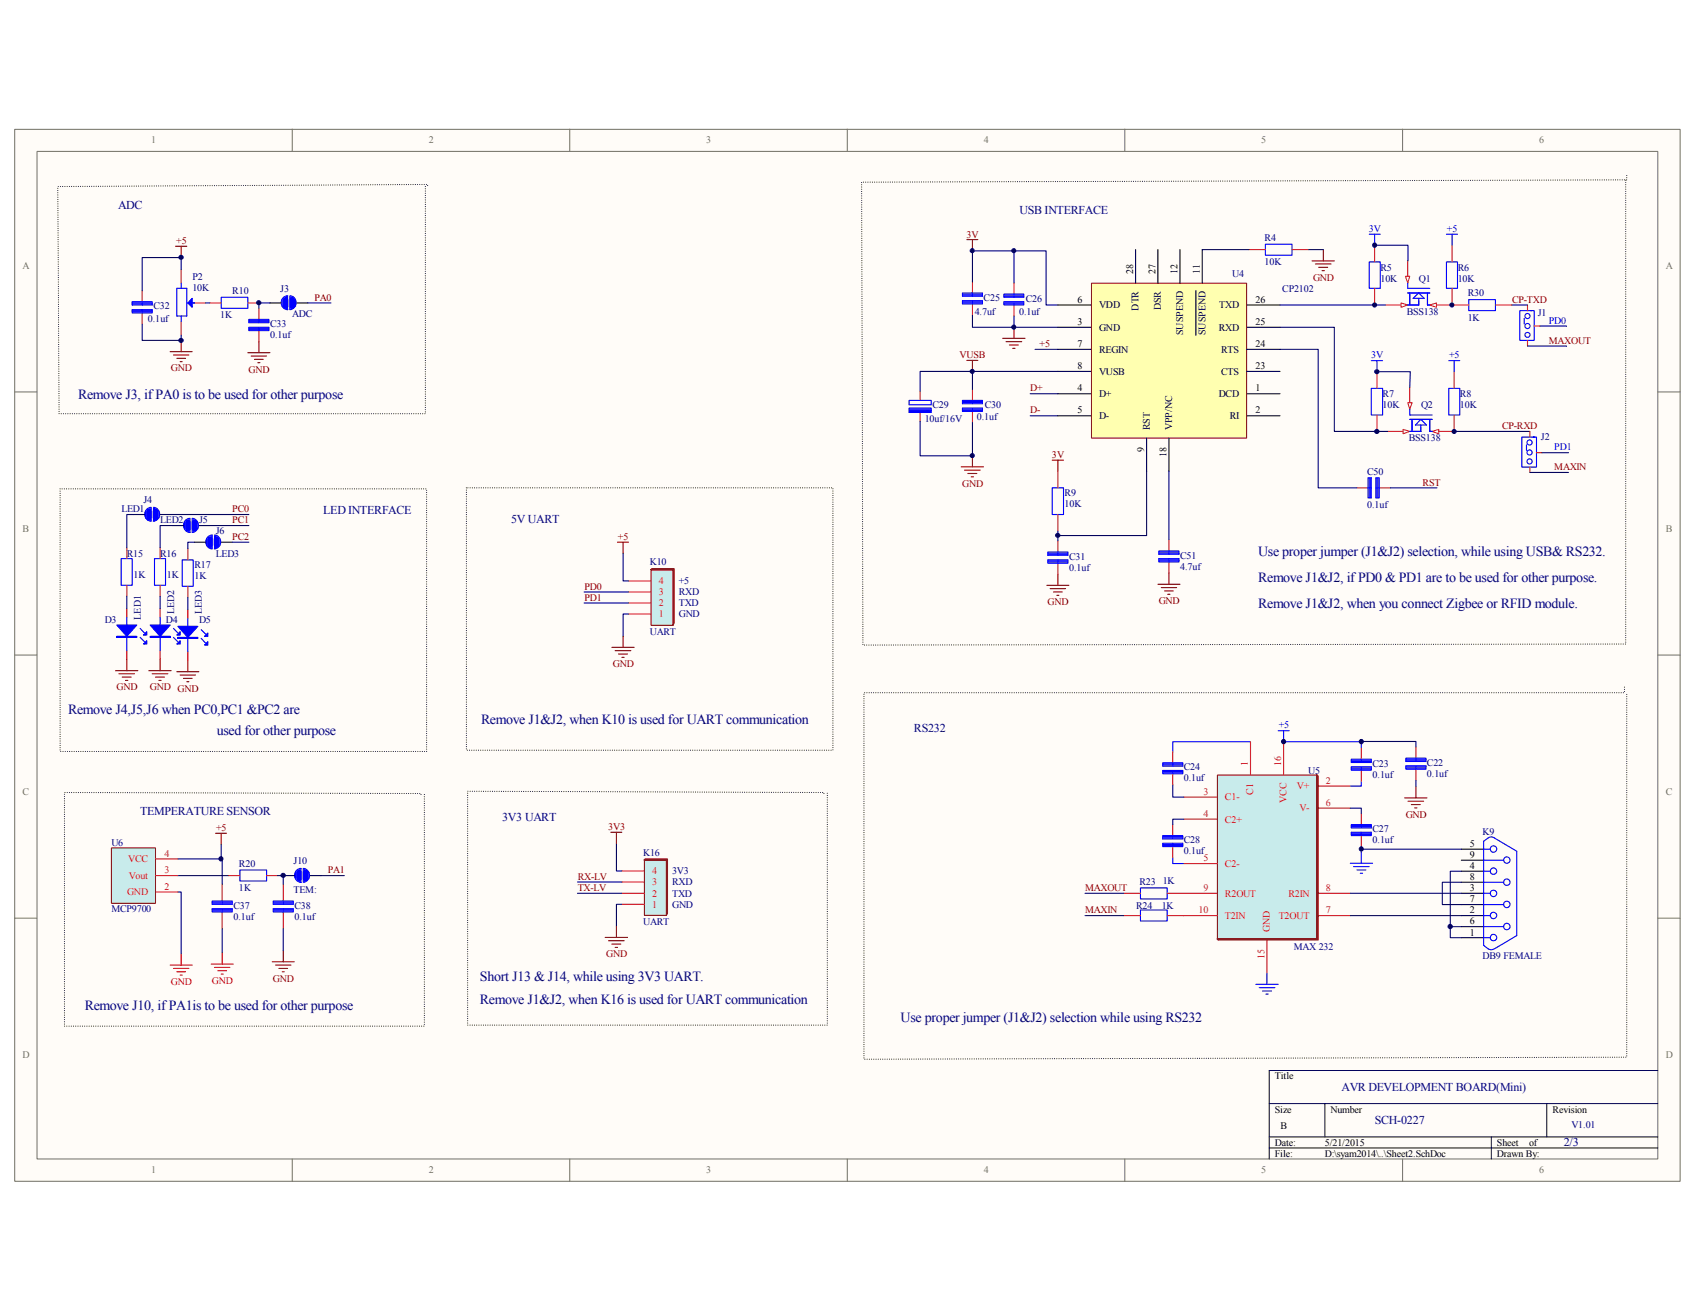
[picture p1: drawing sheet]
<svg xmlns="http://www.w3.org/2000/svg" width="279mm" height="216mm" viewBox="0 0 279 216" stroke-linecap="round" stroke-linejoin="round" font-family="sans-serif">
<path d="M2.5 21.4h274.8v173.6h-274.8z" fill="#fffcf8"/>
<path d="M2.4 21.3h274.9v173.7h-274.9z" fill="none" stroke="#706f64" stroke-width=".17"/>
<path d="M6.2 25h267.4v166.3h-267.4z" fill="#fffcf8"/>
<g fill="none" stroke="#706f64" stroke-width=".17">
<path d="M6.1 25h267.5v166.3h-267.5zM48.2 21.3v3.6M94 21.3v3.6M139.8 21.3v3.6M185.6 21.3v3.6M231.5 21.3v3.6M2.4 64.7h3.7M273.6 64.7h3.7M2.4 108.1h3.7M273.6 108.1h3.7M2.4 151.6h3.7M273.6 151.6h3.7"/>
<path d="M48.2 191.3v3.7M94 191.3v3.7M139.8 191.3v3.7M185.6 191.3v3.7M231.5 191.3v3.7"/>
</g>
<path d="M273.6 176.7h-64.1v14.6M209.5 182.2h64.1M209.5 187.7h64.1M209.5 189.5h64.1M218.6 182.2v5.5M246.1 187.7v3.6M255.3 182.2v5.5" fill="none" stroke="#000" stroke-width=".17"/>
<g fill="none" stroke="#00f" stroke-width=".18">
<path d="M158.8 48.4h3.3v.5h-3.3zM158.8 49.6h3.3v.6h-3.3zM158.8 50h3.3M158.8 49.8h3.3M158.8 48.7h3.3M158.8 48.6h3.3M160.5 48.4v.5M160.5 49.6v.6M165.7 48.5h3.3v.6h-3.3zM165.7 49.8h3.3v.5h-3.3zM165.7 50h3.3M165.7 50.2h3.3"/>
<path d="M165.7 48.9h3.3M165.7 48.7h3.3M167.3 48.5v.6M167.3 49.8v.5M208.8 40.3h4.4v1.8h-4.4zM150 66.1h3.7v.7h-3.7zM150 67.4h3.7v.7h-3.7zM150 67.5h3.7M150 67.7h3.7l-.2 .4M153 67.7l.5 .2h-3.5M158.8 66.1h3.3v.5h-3.3zM158.8 67.4h3.3v.5h-3.3z"/>
<path d="M158.8 67.5h3.3M158.8 67.7h3.3M158.8 66.4h3.3M158.8 66.3h3.3M160.5 66.1v.5M160.5 67.4v.5M226.3 64.1h1.9v4.4h-1.9zM239.1 64.1h1.8v4.4h-1.8zM172.9 91.1h3.3v.6h-3.3zM172.9 92.4h3.3v.6h-3.3zM172.9 92.6h3.3M172.9 92.8h3.3"/>
<path d="M172.9 91.5h3.3M172.9 91.3h3.3M173.7 80.5h1.8v4.4h-1.8zM174.6 91.1v.6M174.6 92.4v.6"/>
</g>
<g fill="none" stroke="#ee0e22" stroke-width=".18">
<path d="M160.5 46.5v1.9M160.5 50.2v1.8M167.3 46.7v1.8M167.3 50.3v1.9M206.1 41.2h2.7M213.2 41.2h2.8M151.9 64.6v1.5M151.9 68.1v1.5M160.5 64.3v1.8M160.5 67.9v1.8M174.6 77.8v2.7M227.2 61.4v2.7"/>
<path d="M227.2 68.5v2.7M232.7 63.9v3.7M240 61.4v2.7M240 68.5v2.7M174.6 84.9v2.7M174.6 89.3v1.8M174.6 93v1.8"/>
</g>
<path d="M160.5 46.5v-5.1h6.8v5.3M160.5 52v2h6.8v-1.8M167.3 41.4h5.3v8.9h2M167.3 54h7.3M151.9 69.6v5.6h8.6v-5.5M160.5 61.3h-8.6v3.3M170 65h4.6M170 68.6h4.6M174.6 61.3h-14.1v3" fill="none" stroke="#000080" stroke-width=".18"/>
<g fill="none" stroke="#800000" stroke-width=".18">
<path d="M159.6 39.6h1.8M160.5 39.6v1.8M159.6 59.5h1.8M160.5 59.5v1.8M165.5 55.8h3.7M166 56.4h2.6M166.6 56.9h1.5M167.1 57.5h.4M167.3 54v1.8M216.5 43.1h3.7M217.1 43.6h2.6M217.6 44.1h1.5"/>
<path d="M218.2 44.7h.4M218.4 41.2v1.9M158.6 77.1h3.7M159.2 77.6h2.6M159.7 78.2h1.5M160.3 78.7h.4M160.5 75.2v1.9M173.7 76h1.8M174.6 76v1.8M172.8 96.6h3.6M173.3 97.2h2.6M173.9 97.7h1.4"/>
<path d="M174.4 98.3h.4M174.6 94.8v1.8"/>
</g>
<path d="M232.3 66.5h.7l-.3 1.1z" fill="#fffcf8"/>
<path d="M232.3 66.5h.7l-.3 1.1z" fill="none" stroke="#ee0e22" stroke-width=".17"/>
<path d="M236.3 71.2h3.7" fill="none" stroke="#ee0e22" stroke-width=".18"/>
<path d="M236.3 71.2l1.1-.3v.7z" fill="#fffcf8"/>
<path d="M236.3 71.2l1.1-.3v.7z" fill="none" stroke="#ee0e22" stroke-width=".17"/>
<path d="M229 71.2h3.7" fill="none" stroke="#ee0e22" stroke-width=".18"/>
<path d="M231.6 70.9l1.1 .3-1.1 .4z" fill="#fffcf8"/>
<path d="M231.6 70.9l1.1 .3-1.1 .4z" fill="none" stroke="#ee0e22" stroke-width=".17"/>
<path d="M226 43.2h1.8v4.4h-1.8zM226.3 59.5h1.9M227.2 59.5v1.9M238.7 43.2h1.8v4.4h-1.8zM239.1 59.5h1.8M240 59.5v1.9M232.7 69.2h3.6M232.7 67.6v.9h3.6M233 69.2v2M234.5 70.2v1h-1.8M234.5 69.2l.9 1h-1.8zM236 69.2v2h.3" fill="none" stroke="#00f" stroke-width=".18"/>
<path d="M211.2 54h9v17.2h8.8M227.2 61.4h5.5v2.5M240 71.2h12.5" fill="none" stroke="#000080" stroke-width=".18"/>
<path d="M226.9 40.5v2.7M226.9 47.6v2.7M232.3 43.1v3.6M239.6 40.5v2.7M239.6 47.6v2.7" fill="none" stroke="#ee0e22" stroke-width=".18"/>
<path d="M231.9 45.6h.8l-.4 1.1z" fill="#fffcf8"/>
<path d="M231.9 45.6h.8l-.4 1.1z" fill="none" stroke="#ee0e22" stroke-width=".17"/>
<path d="M236 50.3h3.6" fill="none" stroke="#ee0e22" stroke-width=".18"/>
<path d="M236 50.3l1.1-.3v.7z" fill="#fffcf8"/>
<path d="M236 50.3l1.1-.3v.7z" fill="none" stroke="#ee0e22" stroke-width=".17"/>
<path d="M228.6 50.3h3.7" fill="none" stroke="#ee0e22" stroke-width=".18"/>
<path d="M231.2 50l1.1 .3-1.1 .4z" fill="#fffcf8"/>
<path d="M231.2 50l1.1 .3-1.1 .4z" fill="none" stroke="#ee0e22" stroke-width=".17"/>
<path d="M226 38.7h1.8M226.9 38.7v1.8M238.7 38.7h1.8M239.6 38.7v1.8M232.3 48.4h3.7M232.3 46.7v.9h3.7M232.7 48.4v1.9M233.2 49.2l.9-.8 .9 .8zM234.1 49.2v1.1h-1.8M235.6 48.4v1.9h.4M252.6 51.3h.6v4.9h-2.4v-4.9h2" fill="none" stroke="#00f" stroke-width=".18"/>
<path d="M211.2 50.3h17.4M226.9 40.5h5.5l-.1 2.6" fill="none" stroke="#000080" stroke-width=".18"/>
<circle cx="252.1" cy="53.8" r=".43" fill="#fffcf8"/>
<circle cx="252.1" cy="53.8" r=".43" fill="none" stroke="#00f" stroke-width=".18"/>
<circle cx="252.1" cy="52.2" r=".42" fill="#fffcf8"/>
<circle cx="252.1" cy="52.2" r=".42" fill="none" stroke="#00f" stroke-width=".18"/>
<path d="M252.1 50.3v1" fill="none" stroke="#ee0e22" stroke-width=".18"/>
<circle cx="252.1" cy="55.3" r=".42" fill="#fffcf8"/>
<g fill="none" stroke="#00f" stroke-width=".18">
<path d="M251.5 52.5v1M253 72.1h.6v5h-2.4v-5h2"/>
<circle cx="252.1" cy="55.3" r=".42"/>
</g>
<path d="M252.1 56.2v.9M253.2 53.8h.9" fill="none" stroke="#ee0e22" stroke-width=".18"/>
<circle cx="252.4" cy="74.7" r=".42" fill="#fffcf8"/>
<circle cx="252.4" cy="74.7" r=".42" fill="none" stroke="#00f" stroke-width=".18"/>
<circle cx="252.4" cy="73" r=".42" fill="#fffcf8"/>
<circle cx="252.4" cy="73" r=".42" fill="none" stroke="#00f" stroke-width=".18"/>
<path d="M252.5 71.2v.9" fill="none" stroke="#ee0e22" stroke-width=".18"/>
<circle cx="252.4" cy="76.2" r=".42" fill="#fffcf8"/>
<g fill="none" stroke="#00f" stroke-width=".18">
<path d="M251.9 73.4v.9M191.9 125.9h3.3v.6h-3.3zM191.9 127.2h3.3v.5h-3.3zM191.9 137.9h3.3v.6h-3.3zM191.9 139.2h3.3v.5h-3.3zM191.9 127.3h3.3M191.9 127.6h3.3M191.9 126.2h3.3M191.9 126.1h3.3M191.9 139.4h3.3M191.9 139.6h3.3M191.9 138.3h3.3"/>
<path d="M191.9 138.1h3.3M193.5 125.9v.6M193.5 127.2v.5M193.5 137.9v.6M193.5 139.2v.5M206.4 122.4h-12.9v1.7M210.9 120.6h1.9M211.8 120.6v1.8h12.9v1.1M224.7 129v.8h-1.9M245.6 138.3l-.7 .6v17.1a1.67 1.67 0 0 0 1.2 .8l.5-.2M245.6 138.3l.5-.2 .4 .1 3.8 2.3v13.9l-3.6 2.2M193.5 141.6v.9h1.9"/>
<path d="M222.8 142.5h3.7M223.4 143h2.6M223.9 143.6h1.5M224.5 144.1h.4M224.7 140.7v1.8M244.9 140.2h1.1M244.9 142h3.3M244.9 143.8h1.1M244.9 145.6h3.3M244.9 147.4h1.1M244.9 149.3h3.3M244.9 151.1h1.1"/>
<path d="M244.9 153h3.3M244.9 154.8h1.1M207.3 162.5h3.6M207.8 163h2.6M208.4 163.6h1.4M208.9 164.1h.4M209.1 160.6v1.9"/>
<circle cx="252.4" cy="76.2" r=".42"/>
<circle cx="246.5" cy="147.5" r=".54"/>
<circle cx="246.5" cy="140.1" r=".54"/>
<circle cx="246.5" cy="154.8" r=".54"/>
<circle cx="246.5" cy="143.8" r=".54"/>
<circle cx="246.5" cy="151.1" r=".53"/>
<circle cx="248.7" cy="145.6" r=".54"/>
<circle cx="248.7" cy="152.9" r=".54"/>
<circle cx="248.7" cy="149.3" r=".54"/>
<circle cx="248.7" cy="142" r=".53"/>
</g>
<path d="M252.5 77.1v.9M253.6 74.7h.9M193.5 124.1v1.8M193.5 127.7v1.8M193.5 136.1v1.8M193.5 139.7v1.9" fill="none" stroke="#ee0e22" stroke-width=".18"/>
<path d="M252.1 57.1l6.4 .1M254.1 53.8l4.4 .1M252.5 78h6.4M254.5 74.7h4.4" fill="none" stroke="#000080" stroke-width=".18"/>
<path d="M241.2 154.8h3.7M241.2 153h3.7M241.2 151.1h3.7M241.2 149.3h3.7M241.2 147.4h3.7M241.2 145.6h3.7M241.2 143.8h3.7M241.2 142h3.7M241.2 140.2h3.7" fill="none" stroke="#000" stroke-width=".18"/>
<path d="M201 128h16.3v27h-16.3z" fill="#c8ebeb"/>
<path d="M200.9 127.9h16.4v27.1h-16.4z" fill="none" stroke="#800000" stroke-width=".17"/>
<g fill="none" stroke="#ee0e22" stroke-width=".18">
<path d="M29.9 44.5v2.2M29.9 53.1v2.2M31.7 50h2.2M195.4 135.2h5.5M195.4 131.6h5.5M206.4 122.4v5.5M211.8 122.4v5.5M217.3 129.8h5.5M217.3 133.4h5.5M224.7 123.5v1.8M224.7 127.1v1.9M224.7 134.3v1.8"/>
<path d="M224.7 137.9v1.8M233.7 123.3v1.8M233.7 127v1.8M185.5 147.4h2.7M185.5 151.1h2.7M192.6 147.4h8.3M192.6 151.1h8.3M195.4 142.5h5.5M209.1 155.2v5.4M217.3 147.4h5.5M217.3 151.1h5.5"/>
</g>
<path d="M217.3 127.9l.2 .2v27.1h-16.5l-.1-.2h16.4zM231.8 131.7h3.7M232.4 132.3h2.5M232.9 132.8h1.5M233.5 133.4h.3M233.7 129.9v1.8" fill="none" stroke="#800000" stroke-width=".18"/>
<g fill="none" stroke="#000080" stroke-width=".18">
<path d="M198.4 41.2h7.7M216 41.2h2.4M193.5 129.5v2.1h1.9M195.4 135.2h-1.9v.9M222.8 133.4h1.9v.9M224.7 122.4h9v.9M224.7 139.7v.5h16.5M233.7 128.8v1.1M179.1 147.4h6.4M179.1 151.1h6.4M222.8 147.4h18.4M222.8 151.1h18.4"/>
<path d="M224.7 140.2v.5M241.2 143.8h-1.9v9.2M241.2 153h-1.9v1.8h1.9M241.2 145.6h-3.2v3.7h3.2"/>
</g>
<g fill="none" stroke="#00f" stroke-width=".18">
<path d="M29.2 47.6h1.6v4.6h-1.6zM29.9 46.7v.9M29.9 52.2v.9M30.8 50h1.3M46.6 49.5v1.1M47.3 48.9v2.2M47.5 48.8a1.14 1.14 0 0 0-1.1 1.2 1.14 1.14 0 0 0 1.1 1.1v-2.2M47.8 48.8a1.15 1.15 0 0 1 1.1 1.2 1.15 1.15 0 0 1-1.1 1.1v-2.2M48 48.9v2.2M48.8 49.5v1.1M223 125.3h3.3v.6h-3.3zM223 126.6h3.3v.5h-3.3z"/>
<path d="M223 136.1h3.3v.6h-3.3zM223 137.4h3.3v.5h-3.3zM223 126.8h3.3M223 127h3.3M223 125.7h3.3M223 125.5h3.3M223 137.5h3.3M223 137.8h3.3M223 136.4h3.3M223 136.3h3.3M224.7 125.3v.6M224.7 126.6v.5"/>
<path d="M224.7 136.1v.6M224.7 137.4v.5M232 125.1h3.3v.6h-3.3zM232 126.4h3.3v.6h-3.3zM232 126.6h3.3M232 126.8h3.3M232 125.5h3.3M232 125.3h3.3M233.7 125.1v.6M233.7 126.4v.6M188.2 150.2h4.4v1.8h-4.4zM188.2 146.6h4.4v1.8h-4.4z"/>
</g>
<path d="M44.5 50h1.9M48.9 50h1.9" fill="none" stroke="#000" stroke-width=".18"/>
<path d="M47.1 49.5v1.1M48.2 49.5v1.1" fill="none" stroke="#00f" stroke-width=".91"/>
<path d="M31.7 49.2v1.5l-.7-.7z" fill="#00f"/>
<g fill="none" stroke="#00f" stroke-width=".18">
<path d="M21.8 49.8h3.3v.5h-3.3zM21.8 51.1h3.3v.6h-3.3zM21.8 51.3h3.3M21.8 51.4h3.3M21.8 50.2h3.3M21.8 50h3.3M23.5 49.8v.5M23.5 51.1v.6M31.7 49.2v1.5l-.7-.7zM36.5 49.1h4.4v1.8h-4.4zM41.1 52.7h3.3v.6h-3.3zM41.1 54h3.3v.6h-3.3z"/>
<path d="M41.1 54.2h3.3M41.1 54.4h3.3M41.1 53.1h3.3M41.1 52.9h3.3M42.7 52.7v.6M42.7 54v.6M35 148.7h3.3v.6h-3.3zM35 150h3.3v.5h-3.3zM35 150.2h3.3M35 150.4h3.3M35 149.1h3.3M35 148.9h3.3"/>
<path d="M36.7 148.7v.6M36.7 150v.5"/>
</g>
<path d="M23.5 48v1.8M23.5 51.7v1.8M34.6 50h1.9M40.9 50h1.8M42.7 50.9v1.8M42.7 54.6v1.8M36.7 146v2.7M36.7 150.5v2.8" fill="none" stroke="#ee0e22" stroke-width=".18"/>
<path d="M23.5 53.5v2.7h6.4v-.9M29.9 44.5v-2h-6.4v5.5M33.9 50h.7M44.5 50h-1.8v.9M50.8 50h3.8M29.3 147.2h.6v10.3M29.3 144.5h8.5M36.7 153.3v4" fill="none" stroke="#000080" stroke-width=".18"/>
<g fill="none" stroke="#800000" stroke-width=".18">
<path d="M28.1 58h3.6M28.6 58.6h2.6M29 40.7h1.8M29.2 59.1h1.4M29.7 59.7h.4M29.9 40.7v1.8M29.9 56.2v1.8M40.9 58.2h3.6M41.5 58.8h2.5M42 59.3h1.4M42.6 59.9h.3M42.7 56.4v1.8"/>
<path d="M35.6 137.5h1.8M36.5 137.5v1.9"/>
</g>
<path d="M28.1 159.3h3.6M28.6 159.9h2.6M29.9 157.5v1.8M34.9 159.1h3.6M35.4 159.7h2.5M36.7 157.3v1.8M29.2 160.4h1.4M29.7 161h.4M36 160.2h1.4M36.5 160.8h.3" fill="none" stroke="#f00" stroke-width=".18"/>
<path d="M18.4 140h7.3v9.1h-7.3z" fill="#c8ebeb"/>
<path d="M18.4 140h7.3v9.1h-7.3z" fill="none" stroke="#800000" stroke-width=".17"/>
<path d="M25.7 141.8h3.6M25.7 147.2h3.6M25.7 144.5h3.6M37.8 144.5h1.8M44 144.5h1.8M46.7 146v2.7M46.7 150.5v2.8" fill="none" stroke="#ee0e22" stroke-width=".18"/>
<path d="M36.5 139.4v2.4h.2v4.2M29.3 141.8h7.2M45.8 144.5h.9v1.5M46.7 153.3v3.6M53 144.5h3.8" fill="none" stroke="#000080" stroke-width=".18"/>
<g fill="none" stroke="#00f" stroke-width=".18">
<path d="M26.4 101.9v5.5M28.6 105.2l.7 .7M28.6 103.7l.7 .8M39.6 143.6h4.4v1.8h-4.4zM45.1 148.7h3.3v.6h-3.3zM45.1 150h3.3v.5h-3.3zM45.1 150.2h3.3M45.1 150.4h3.3M45.1 149.1h3.3M45.1 148.9h3.3M46.7 148.7v.6M46.7 150v.5"/>
<path d="M48.8 144v1M49.5 143.4v2.2M49.7 143.4v2.2M49.7 143.3a1.14 1.14 0 0 0-1.1 1.2 1.14 1.14 0 0 0 1.1 1.1M50 143.3a1.15 1.15 0 0 1 1.1 1.2 1.15 1.15 0 0 1-1.1 1.1M50 143.4v2.2M50.2 143.4v2.2M51 144v1"/>
</g>
<path d="M44.9 158.8h3.7M45.5 159.3h2.5M46 159.9h1.5M46.7 156.9v1.9M46.6 160.4h.3" fill="none" stroke="#800000" stroke-width=".18"/>
<path d="M46.7 144.5h1.9M51.1 144.5h1.9" fill="none" stroke="#000" stroke-width=".18"/>
<path d="M49.3 144v1M50.4 144v1" fill="none" stroke="#00f" stroke-width=".91"/>
<path d="M26.4 100.5v1.4M26.4 107.4v1.4" fill="none" stroke="#f00" stroke-width=".18"/>
<path d="M24.8 103.2h3.3l-1.7 1.8z" fill="#00f"/>
<path d="M24.8 103.2h3.3l-1.7 1.8zM24.8 105h3.3v.2h-3.3z" fill="none" stroke="#00f" stroke-width=".18"/>
<path d="M24.8 105.1h3.3" fill="none" stroke="#00f" stroke-width=".17"/>
<path d="M29.7 105.8v.5h-.5z" fill="#00f"/>
<path d="M29.7 105.8v.5h-.5z" fill="none" stroke="#00f" stroke-width=".18"/>
<path d="M29.7 104.3v.5h-.5z" fill="#00f"/>
<path d="M20.9 101.9v5.5M23.1 105.2l.7 .7M23.1 103.7l.7 .8M29.7 104.3v.5h-.5z" fill="none" stroke="#00f" stroke-width=".18"/>
<path d="M20.9 100.5v1.4M20.9 107.4v1.4" fill="none" stroke="#f00" stroke-width=".18"/>
<path d="M19.3 103.2h3.3l-1.7 1.8z" fill="#00f"/>
<path d="M19.3 103.2h3.3l-1.7 1.8zM19.3 105h3.3v.2h-3.3z" fill="none" stroke="#00f" stroke-width=".18"/>
<path d="M19.3 105.1h3.3" fill="none" stroke="#00f" stroke-width=".17"/>
<path d="M24.2 105.8v.5h-.5z" fill="#00f"/>
<path d="M24.2 105.8v.5h-.5z" fill="none" stroke="#00f" stroke-width=".18"/>
<path d="M24.2 104.3v.5h-.5z" fill="#00f"/>
<g fill="none" stroke="#00f" stroke-width=".18">
<path d="M20 92.2h1.8v4.4h-1.8zM24 84.4v1.1M24.8 83.8v2.2M24.9 83.7a1.15 1.15 0 0 0-1 1.2 1.15 1.15 0 0 0 1 1.1M24.9 83.8v2.2M25.3 83.7a1.15 1.15 0 0 1 1 1.2 1.15 1.15 0 0 1-1 1.1M25.3 83.8v2.2M25.5 92.2h1.8v4.4h-1.8zM25.5 83.8v2.2M26.2 84.4v1.1M30.4 86.2v1.1M31.2 85.6v2.2"/>
<path d="M31.3 85.6v2.2M31.4 85.6a1.17 1.17 0 0 0-1.1 1.1 1.17 1.17 0 0 0 1.1 1.2M31.7 85.6a1.17 1.17 0 0 1 1 1.1 1.17 1.17 0 0 1-1 1.2M31.7 85.6v2.2M31.9 85.6v2.2M32.7 86.2v1.1M24.2 104.3v.5h-.5zM31 102.1v5.5M33.2 105.4l.7 .7M33.2 103.9l.7 .8"/>
</g>
<path d="M20.9 90.4v1.8M20.9 96.6v1.8M26.4 90.4v1.8M26.4 96.6v1.8" fill="none" stroke="#ee0e22" stroke-width=".18"/>
<path d="M20.9 98.4v2.1M22 84.9h-1.1v5.5M26.4 98.4v2.1M28.2 84.9h12.9M28.4 86.7h-2v3.7M34.6 86.7h6.5" fill="none" stroke="#000080" stroke-width=".18"/>
<path d="M19.1 110.7h3.6M19.6 111.2h2.6M20.2 111.8h1.4M20.7 112.3h.4M20.9 108.8v1.9M24.6 110.7h3.6M25.1 111.2h2.6M25.7 111.8h1.4M26.2 112.3h.4M26.4 108.8v1.9" fill="none" stroke="#800000" stroke-width=".18"/>
<path d="M22 84.9h1.8M26.4 84.9h1.8M28.4 86.7h1.9M32.8 86.7h1.8" fill="none" stroke="#000" stroke-width=".18"/>
<path d="M24.6 84.4v1.1M25.7 84.4v1.1M31 86.2v1.1M32.1 86.2v1.1" fill="none" stroke="#00f" stroke-width=".91"/>
<path d="M31 100.6v1.5M31 107.6v1.5" fill="none" stroke="#f00" stroke-width=".18"/>
<path d="M29.3 103.4h3.4l-1.7 1.8z" fill="#00f"/>
<path d="M29.3 103.4h3.4l-1.7 1.8zM29.3 105.2h3.4v.2h-3.4z" fill="none" stroke="#00f" stroke-width=".18"/>
<path d="M29.3 105.3h3.4" fill="none" stroke="#00f" stroke-width=".17"/>
<path d="M34.3 105.9v.6h-.5z" fill="#00f"/>
<path d="M34.3 105.9v.6h-.5z" fill="none" stroke="#00f" stroke-width=".18"/>
<path d="M34.3 104.5v.5h-.5z" fill="#00f"/>
<path d="M30.1 92.4h1.8v4.4h-1.8zM34.1 88.9v1.1M34.9 88.4v2.2M35 88.4v2.2M35.1 88.3a1.14 1.14 0 0 0-1.1 1.1 1.14 1.14 0 0 0 1 1.2M35.4 88.3a1.15 1.15 0 0 1 1 1.2 1.15 1.15 0 0 1-1 1.1M35.4 88.4v2.2M35.6 88.4v2.2M36.3 88.9v1.1M34.3 104.5v.5h-.5z" fill="none" stroke="#00f" stroke-width=".18"/>
<path d="M31 90.6v1.8M31 96.8v1.8" fill="none" stroke="#ee0e22" stroke-width=".18"/>
<path d="M31 98.6v2M32.1 89.5h-1.1v1.1M38.3 89.5h2.8" fill="none" stroke="#000080" stroke-width=".18"/>
<path d="M29.2 110.9h3.6M29.7 111.4h2.6M30.3 112h1.4M30.8 112.5h.4M31 109.1v1.8" fill="none" stroke="#800000" stroke-width=".18"/>
<path d="M32.1 89.5h1.8M36.5 89.5h1.8" fill="none" stroke="#000" stroke-width=".18"/>
<path d="M34.6 88.9v1.1M35.7 88.9v1.1" fill="none" stroke="#00f" stroke-width=".91"/>
<path d="M107.5 94.1h3.6v9.1h-3.6z" fill="#c8ebeb"/>
<path d="M107.4 94.1h3.7v9.1h-3.7z" fill="none" stroke="#800000" stroke-width=".17"/>
<path d="M239.6 50.3h2.8M246.8 50.3h2.7M103.7 99.5h3.7M103.7 97.7h3.7M103.7 95.9h3.7M103.7 101.4h3.7" fill="none" stroke="#ee0e22" stroke-width=".18"/>
<path d="M101.9 89.5h1.8M102.8 89.5v1.8M107.4 94l.2-.1h3.7v8.9l-.2 .4v-9.2zM101 106.9h3.7M101.5 107.4h2.6M102.1 108h1.5M102.6 108.5h.4M102.8 105v1.9" fill="none" stroke="#800000" stroke-width=".18"/>
<path d="M170.8 57.7h3.8M249.5 50.3h2.6M96.4 97.7h7.3M96.4 99.5h7.3M102.8 91.3v4.6h.9M103.7 101.4h-.9v3.6" fill="none" stroke="#000080" stroke-width=".18"/>
<path d="M242.4 49.5h4.4v1.8h-4.4z" fill="none" stroke="#00f" stroke-width=".18"/>
<path d="M106.4 142h3.6v9.1h-3.6z" fill="#c8ebeb"/>
<path d="M106.3 142h3.7v9.1h-3.7z" fill="none" stroke="#800000" stroke-width=".17"/>
<path d="M192.9 89.1v1.8M192.9 92.8v1.8M223.9 80.5h1.9M227.6 80.5h1.8M102.6 149.3h3.7M102.6 147.4h3.7M102.6 145.6h3.7M102.6 143.8h3.7" fill="none" stroke="#ee0e22" stroke-width=".18"/>
<path d="M100.8 137.4h1.8M101.7 137.4v1.8M99.9 154.7h3.7M100.4 155.3h2.6M101 155.8h1.5M101.5 156.4h.4M101.7 152.9v1.8M106.5 141.8h3.7v8.9l-.2 .4v-9.2h-3.7z" fill="none" stroke="#800000" stroke-width=".18"/>
<path d="M211.2 57.7h6.3v22.8h6.4M229.4 80.5h7.7M101.7 139.2v4.6h.9M95.3 145.6h7.3M95.3 147.4h7.3M102.6 149.3h-.9v3.6" fill="none" stroke="#000080" stroke-width=".18"/>
<path d="M70.6 30.6v-.2l-61.1 .4 .3 37.5h60.4v-37.7M268.5 29v.7l-126.3 .4 .2 76.4 125.9-.2v-76.8M9.9 80.7h60.5v43.3h-60.5zM69.5 131.2v-.2l-58.9-.2v38.6h59.4v-38.6" fill="none" stroke="#000" stroke-width=".18" stroke-dasharray="0 .4"/>
<g fill="none" stroke="#00f" stroke-width=".18">
<path d="M225.8 78.9h.5v3.3h-.5zM226 78.9v3.3M226.1 78.9v3.3M227.1 78.9h.5v3.3h-.5zM227.2 78.9v3.3M227.4 78.9v3.3M191.3 90.9h3.3v.6h-3.3zM191.3 92.2h3.3v.6h-3.3zM191.3 92.4h3.3M191.3 92.6h3.3M191.3 91.3h3.3M191.3 91.1h3.3"/>
<path d="M192.9 90.9v.6M192.9 92.2v.6M225.8 80.5h.5M227.1 80.5h.5"/>
</g>
<path d="M180.2 46.8h25.5v25.5h-25.5z" fill="#ffffb0"/>
<path d="M180.1 46.7h25.6v25.6h-25.6z" fill="none" stroke="#800000" stroke-width=".17"/>
<g fill="none" stroke="#000" stroke-width=".18">
<path d="M174.6 54h5.5M174.6 50.3h5.5M174.6 57.7h5.5M187.4 41.2v5.5M191.1 41.2v5.5M194.7 41.2v5.5M197.4 48v7.3M198.4 41.2v5.5M205.7 54h5.5M205.7 50.3h5.5M205.7 57.7h5.5M174.6 65h5.5"/>
<path d="M174.6 68.6h5.5M174.6 61.3h5.5M189.2 72.3v5.5M192.9 72.3v5.5M205.7 65h5.5M205.7 68.6h5.5M205.7 61.3h5.5"/>
</g>
<path d="M189.2 77.8v10.6h-14.6M192.9 77.8v11.3M174.6 87.6v1.7" fill="none" stroke="#000080" stroke-width=".18"/>
<path d="M191.1 96.4h3.6M191.6 97h2.6M192.2 97.5h1.4M192.7 98.1h.4M192.9 94.6v1.8" fill="none" stroke="#800000" stroke-width=".18"/>
<path d="M77 80.5h60.5v43.3h-60.5zM268.1 113.4v.9h-125.5v60.5l125.9-.3v-60.2M136 131v-.2l-58.8-.2v38.6h59.3v-38.6" fill="none" stroke="#000" stroke-width=".18" stroke-dasharray="0 .4"/>
<circle cx="29.9" cy="56.2" r=".35" fill="#000080"/>
<circle cx="29.9" cy="56.2" r=".35" fill="none" stroke="#000080" stroke-width=".17"/>
<circle cx="29.9" cy="42.5" r=".35" fill="#000080"/>
<circle cx="29.9" cy="42.5" r=".35" fill="none" stroke="#000080" stroke-width=".17"/>
<circle cx="36.5" cy="141.8" r=".35" fill="#000080"/>
<circle cx="36.5" cy="141.8" r=".35" fill="none" stroke="#000080" stroke-width=".17"/>
<circle cx="42.7" cy="50" r=".35" fill="#000080"/>
<circle cx="42.7" cy="50" r=".35" fill="none" stroke="#000080" stroke-width=".17"/>
<circle cx="46.7" cy="144.5" r=".35" fill="#000080"/>
<circle cx="46.7" cy="144.5" r=".35" fill="none" stroke="#000080" stroke-width=".17"/>
<circle cx="160.4" cy="75.2" r=".34" fill="#000080"/>
<circle cx="160.4" cy="75.2" r=".34" fill="none" stroke="#000080" stroke-width=".17"/>
<circle cx="160.4" cy="61.3" r=".34" fill="#000080"/>
<circle cx="160.4" cy="61.3" r=".34" fill="none" stroke="#000080" stroke-width=".17"/>
<circle cx="160.4" cy="41.4" r=".34" fill="#000080"/>
<circle cx="160.4" cy="41.4" r=".34" fill="none" stroke="#000080" stroke-width=".17"/>
<circle cx="167.3" cy="54" r=".34" fill="#000080"/>
<circle cx="167.3" cy="54" r=".34" fill="none" stroke="#000080" stroke-width=".17"/>
<circle cx="167.3" cy="41.4" r=".34" fill="#000080"/>
<circle cx="167.3" cy="41.4" r=".34" fill="none" stroke="#000080" stroke-width=".17"/>
<circle cx="174.6" cy="88.4" r=".35" fill="#000080"/>
<circle cx="174.6" cy="88.4" r=".35" fill="none" stroke="#000080" stroke-width=".17"/>
<circle cx="211.8" cy="122.4" r=".35" fill="#000080"/>
<circle cx="211.8" cy="122.4" r=".35" fill="none" stroke="#000080" stroke-width=".17"/>
<circle cx="224.7" cy="140.1" r=".34" fill="#000080"/>
<circle cx="224.7" cy="140.1" r=".34" fill="none" stroke="#000080" stroke-width=".17"/>
<circle cx="224.6" cy="122.4" r=".35" fill="#000080"/>
<circle cx="224.6" cy="122.4" r=".35" fill="none" stroke="#000080" stroke-width=".17"/>
<circle cx="226.9" cy="50.3" r=".34" fill="#000080"/>
<circle cx="226.9" cy="50.3" r=".34" fill="none" stroke="#000080" stroke-width=".17"/>
<circle cx="226.8" cy="40.5" r=".35" fill="#000080"/>
<circle cx="226.8" cy="40.5" r=".35" fill="none" stroke="#000080" stroke-width=".17"/>
<circle cx="227.2" cy="71.2" r=".35" fill="#000080"/>
<circle cx="227.2" cy="71.2" r=".35" fill="none" stroke="#000080" stroke-width=".17"/>
<circle cx="227.2" cy="61.3" r=".35" fill="#000080"/>
<circle cx="227.2" cy="61.3" r=".35" fill="none" stroke="#000080" stroke-width=".17"/>
<circle cx="239.3" cy="152.9" r=".36" fill="#000080"/>
<circle cx="239.3" cy="152.9" r=".36" fill="none" stroke="#000080" stroke-width=".17"/>
<circle cx="239.6" cy="50.3" r=".34" fill="#000080"/>
<circle cx="239.6" cy="50.3" r=".34" fill="none" stroke="#000080" stroke-width=".17"/>
<circle cx="240" cy="71.2" r=".34" fill="#000080"/>
<circle cx="240" cy="71.2" r=".34" fill="none" stroke="#000080" stroke-width=".17"/>
<g font-size="2.3" fill="#000080">
<text x="12.9" y="65.9">Remove J3, if PA0 is to be used for other purpose</text>
<text x="207.6" y="91.7">Use proper jumper (J1&amp;J2) selection, while using USB&amp; RS232.</text>
<text x="207.6" y="96.1">Remove J1&amp;J2, if PD0 &amp; PD1 are to be used for other purpose.</text>
<text x="207.6" y="100.3">Remove J1&amp;J2, when you connect Zigbee or RFID module.</text>
<text x="11.2" y="117.8">Remove J4,J5,J6 when PC0,PC1 &amp;PC2 are</text>
<text x="79.4" y="119.5">Remove J1&amp;J2, when K10 is used for UART communication</text>
<text x="35.8" y="121.3">used for other purpose</text>
<text x="79.2" y="161.9">Short J13 &amp; J14, while using 3V3 UART.</text>
<text x="14" y="166.7">Remove J10, if PA1is to be used for other purpose</text>
<text x="79.2" y="165.7">Remove J1&amp;J2, when K16 is used for UART communication</text>
<text x="148.6" y="168.7">Use proper jumper (J1&amp;J2) selection while using RS232</text>
</g>
<g font-size="2" fill="#000080">
<text x="19.5" y="34.6">ADC</text>
<text x="168.3" y="35.3">USB INTERFACE</text>
<text x="53.4" y="84.8">LED INTERFACE</text>
<text x="84.3" y="86.3">5V UART</text>
<text x="150.8" y="120.9">RS232</text>
<text x="23.1" y="134.6">TEMPERATURE SENSOR</text>
<text x="82.9" y="135.5">3V3 UART</text>
<text x="221.4" y="180.1">AVR DEVELOPMENT BOARD(Mini)</text>
<text x="226.9" y="185.6">SCH-0227</text>
<text x="258.1" y="189.2">2/3</text>
</g>
<g font-size="1.7" fill="#706f64">
<text x="24.9" y="23.7">1</text>
<text x="70.7" y="23.7">2</text>
<text x="116.5" y="23.7">3</text>
<text x="162.3" y="23.7">4</text>
<text x="208.2" y="23.7">5</text>
<text x="254" y="23.7">6</text>
<text x="3.7" y="44.5">A</text>
<text x="274.9" y="44.5">A</text>
<text x="3.7" y="87.8">B</text>
<text x="274.9" y="87.8">B</text>
<text x="3.7" y="131.3">C</text>
<text x="274.9" y="131.3">C</text>
<text x="3.7" y="174.7">D</text>
<text x="274.9" y="174.7">D</text>
<text x="24.9" y="193.7">1</text>
<text x="70.7" y="193.7">2</text>
<text x="116.5" y="193.7">3</text>
<text x="162.3" y="193.7">4</text>
<text x="208.2" y="193.7">5</text>
<text x="254" y="193.7">6</text>
</g>
<g font-size="1.7" fill="#800000">
<text x="29.1" y="40.3">+5</text>
<text x="159.5" y="39.2">3V</text>
<text x="216.7" y="46.3">GND</text>
<text x="51.9" y="49.6">PA0</text>
<text x="249.5" y="50">CP-TXD</text>
<text x="158.4" y="59.1">VUSB</text>
<text x="171.6" y="57.3">+5</text>
<text x="255.6" y="56.7">MAXOUT</text>
<text x="28.2" y="61.3">GND</text>
<text x="41" y="61.5">GND</text>
<text x="170" y="64.6">D+</text>
<text x="170" y="68.2">D-</text>
<text x="247.9" y="70.9">CP-RXD</text>
<text x="173.6" y="75.6">3V</text>
<text x="256.5" y="77.6">MAXIN</text>
<text x="158.8" y="80.4">GND</text>
<text x="234.8" y="80.1">RST</text>
<text x="38.3" y="84.5">PC0</text>
<text x="38.3" y="86.4">PC1</text>
<text x="38.3" y="89.1">PC2</text>
<text x="102" y="89.1">+5</text>
<text x="96.4" y="97.3">PD0</text>
<text x="96.4" y="99.2">PD1</text>
<text x="172.9" y="99.9">GND</text>
<text x="191.2" y="99.7">GND</text>
<text x="19.2" y="114">GND</text>
<text x="24.7" y="114">GND GND</text>
<text x="101.1" y="110.2">GND</text>
<text x="35.7" y="137.2">+5</text>
<text x="100.4" y="137">3V3</text>
<text x="232" y="135">GND</text>
<text x="54.1" y="144.1">PA1</text>
<text x="95.3" y="147.1">TX-LV</text>
<text x="95.3" y="145.2">RX-LV</text>
<text x="179.1" y="147.1">MAXOUT</text>
<text x="179.1" y="150.8">MAXIN</text>
<text x="100" y="158">GND</text>
<text x="45.1" y="162.1">GND</text>
</g>
<g font-size="1.7" fill="#000080">
<text x="208.7" y="39.8">R4</text>
<text x="31.8" y="46.2">P2</text>
<text x="31.8" y="48">10K</text>
<text x="203.4" y="45.8">U4</text>
<text x="208.7" y="43.8">10K</text>
<text x="227.8" y="44.7">R5</text>
<text x="227.8" y="46.5">10K</text>
<text x="234.1" y="46.5">Q1</text>
<text x="240.6" y="44.7">R6</text>
<text x="240.6" y="46.5">10K</text>
<text x="24.4" y="53.1">0.1uf</text>
<text x="25.3" y="51.1">C32</text>
<text x="36.3" y="52.5">1K</text>
<text x="38.3" y="48.5">R10</text>
<text x="46.2" y="48.1">J3</text>
<text x="48.2" y="52.4">ADC</text>
<text x="160.9" y="52">4.7uf</text>
<text x="162.3" y="49.6">C25</text>
<text x="168.2" y="52">0.1uf</text>
<text x="169.3" y="49.8">C26</text>
<text x="211.6" y="48.1">CP2102</text>
<text x="232.2" y="52">BSS138</text>
<text x="242.2" y="48.9">R30</text>
<text x="242.2" y="52.9">1K</text>
<text x="253.8" y="52.2">J1</text>
<text x="44.6" y="54">C33</text>
<text x="44.6" y="55.8">0.1uf</text>
<text x="228.2" y="65.6">R7</text>
<text x="240.9" y="65.6">R8</text>
<text x="152.6" y="69.7">10uf/16V</text>
<text x="153.9" y="67.4">C29</text>
<text x="161.2" y="69.4">0.1uf</text>
<text x="162.5" y="67.4">C30</text>
<text x="228.2" y="67.4">10K</text>
<text x="234.5" y="67.4">Q2</text>
<text x="240.9" y="67.4">10K</text>
<text x="232.5" y="72.9">BSS138</text>
<text x="254.3" y="72.7">J2</text>
<text x="23.7" y="83.1">J4</text>
<text x="175.7" y="81.8">R9</text>
<text x="175.7" y="83.6">10K</text>
<text x="225.6" y="78.3">C50</text>
<text x="225.6" y="83.8">0.1uf</text>
<text x="20" y="84.5">LED1</text>
<text x="26.4" y="86.4">LED2</text>
<text x="32.9" y="86.4">J5</text>
<text x="35.6" y="88.2">J6</text>
<text x="20.9" y="91.9">R15</text>
<text x="22" y="95.3">1K</text>
<text x="26.4" y="91.9">R16</text>
<text x="27.5" y="95.3">1K</text>
<text x="32.1" y="93.7">R17</text>
<text x="32.1" y="95.5">1K</text>
<text x="35.6" y="91.9">LED3</text>
<text x="107.2" y="93.3">K10</text>
<text x="176.4" y="92.4">C31</text>
<text x="176.4" y="94.2">0.1uf</text>
<text x="194.8" y="92.2">C51</text>
<text x="194.8" y="94">4.7uf</text>
<text x="28.8" y="101.4" transform="rotate(-90 28.8 101.4)">LED2</text>
<text x="33.3" y="101.4" transform="rotate(-90 33.3 101.4)">LED3</text>
<text x="112" y="96.4">+5</text>
<text x="112" y="98.3">RXD</text>
<text x="112" y="100.1">TXD</text>
<text x="112" y="101.9">GND</text>
<text x="17.3" y="102.8">D3</text>
<text x="23.3" y="102.3" transform="rotate(-90 23.3 102.3)">LED1</text>
<text x="27.4" y="102.8">D4</text>
<text x="32.9" y="102.8">D5</text>
<text x="107.2" y="104.8">UART</text>
<text x="195.4" y="127.2">C24</text>
<text x="195.4" y="129">0.1uf</text>
<text x="215.9" y="127.7">U5</text>
<text x="226.5" y="126.6">C23</text>
<text x="226.5" y="128.4">0.1uf</text>
<text x="235.5" y="126.4">C22</text>
<text x="235.5" y="128.2">0.1uf</text>
<text x="226.5" y="137.4">C27</text>
<text x="244.7" y="137.8">K9</text>
<text x="18.4" y="139.6">U6</text>
<text x="39.4" y="143">R20</text>
<text x="48.4" y="142.7">J10</text>
<text x="106.1" y="141.2">K16</text>
<text x="195.4" y="139.2">C28</text>
<text x="195.4" y="141">0.1uf</text>
<text x="226.5" y="139.2">0.1uf</text>
<text x="38.5" y="150">C37</text>
<text x="39.4" y="147.1">1K</text>
<text x="48.4" y="147.4">TEM:</text>
<text x="48.6" y="150">C38</text>
<text x="110.9" y="144.3">3V3</text>
<text x="110.9" y="146.1">RXD</text>
<text x="110.9" y="148">TXD</text>
<text x="110.9" y="149.8">GND</text>
<text x="187.5" y="150">R24</text>
<text x="188" y="146">R23</text>
<text x="191.7" y="150">1K</text>
<text x="191.9" y="146">1K</text>
<text x="18.4" y="150.5">MCP9700</text>
<text x="38.5" y="151.8">0.1uf</text>
<text x="48.6" y="151.8">0.1uf</text>
<text x="106.1" y="152.7">UART</text>
<text x="213.5" y="156.8">MAX 232</text>
<text x="244.7" y="158.2">DB9 FEMALE</text>
<text x="259.3" y="186.2">V1.01</text>
</g>
<g font-size="1.7" fill="#00f">
<text x="225.9" y="38.3">3V</text>
<text x="238.8" y="38.3">+5</text>
<text x="255.6" y="53.5">PD0</text>
<text x="226.3" y="59.1">3V</text>
<text x="239.2" y="59.1">+5</text>
<text x="256.5" y="74.3">PD1</text>
<text x="211" y="120.2">+5</text>
</g>
<g font-size="1.7">
<text x="187" y="45.3" transform="rotate(-90 187 45.3)">28</text>
<text x="190.7" y="45.3" transform="rotate(-90 190.7 45.3)">27</text>
<text x="194.3" y="45.3" transform="rotate(-90 194.3 45.3)">12</text>
<text x="198" y="45.3" transform="rotate(-90 198 45.3)">11</text>
<text x="177.8" y="53.6">3</text>
<text x="177.8" y="50">6</text>
<text x="181.4" y="50.9">VDD</text>
<text x="187.9" y="51.3" transform="rotate(-90 187.9 51.3)">DTR</text>
<text x="191.6" y="51.2" transform="rotate(-90 191.6 51.2)">DSR</text>
<text x="201.2" y="50.9">TXD</text>
<text x="207.2" y="53.6">25</text>
<text x="207.2" y="50">26</text>
<text x="177.8" y="57.3">7</text>
<text x="181.4" y="54.6">GND</text>
<text x="181.4" y="58.2">REGIN</text>
<text x="195.2" y="55.3" transform="rotate(-90 195.2 55.3)">SUSPEND</text>
<text x="198.9" y="55.3" transform="rotate(-90 198.9 55.3)">SUSPEND</text>
<text x="201.1" y="54.6">RXD</text>
<text x="201.5" y="58.2">RTS</text>
<text x="207.2" y="57.3">24</text>
<text x="177.8" y="64.6">4</text>
<text x="177.8" y="61">8</text>
<text x="181.4" y="65.5">D+</text>
<text x="181.4" y="61.9">VUSB</text>
<text x="201.1" y="65.5">DCD</text>
<text x="201.5" y="61.9">CTS</text>
<text x="207.2" y="64.6">1</text>
<text x="207.2" y="61">23</text>
<text x="177.8" y="68.2">5</text>
<text x="181.4" y="69.2">D-</text>
<text x="189.7" y="71" transform="rotate(-90 189.7 71)">RST</text>
<text x="193.4" y="71" transform="rotate(-90 193.4 71)">VPP/NC</text>
<text x="202.9" y="69.2">RI</text>
<text x="207.2" y="68.2">2</text>
<text x="188.8" y="74.6" transform="rotate(-90 188.8 74.6)">9</text>
<text x="192.5" y="75.4" transform="rotate(-90 192.5 75.4)">18</text>
<text x="242.6" y="143.4">4</text>
<text x="242.6" y="141.6">9</text>
<text x="242.6" y="139.8">5</text>
<text x="242.6" y="148.9">7</text>
<text x="242.6" y="147.1">3</text>
<text x="242.6" y="145.3">8</text>
<text x="242.6" y="154.4">1</text>
<text x="242.6" y="152.6">6</text>
<text x="242.6" y="150.8">2</text>
<text x="210.4" y="178.1">Title</text>
<text x="210.4" y="183.6">Size</text>
<text x="219.6" y="183.6">Number</text>
<text x="256.2" y="183.6">Revision</text>
<text x="210.4" y="189.1">Date:</text>
<text x="210.4" y="190.9">File:</text>
<text x="211.3" y="186.4">B</text>
<text x="218.6" y="189.1">5/21/2015</text>
<text x="218.6" y="190.9">D:\syam2014\..\Sheet2.SchDoc</text>
<text x="247.1" y="189.1">Sheet</text>
<text x="247.1" y="190.9">Drawn By:</text>
<text x="252.3" y="189.1">of</text>
</g>
<g font-size="1.7" fill="#ee0e22">
<text x="108.7" y="101.9">1</text>
<text x="108.7" y="100.1">2</text>
<text x="108.7" y="98.3">3</text>
<text x="108.7" y="96.4">4</text>
<text x="198.6" y="131.2">3</text>
<text x="205.9" y="126.5" transform="rotate(-90 205.9 126.5)">1</text>
<text x="206.8" y="131.2" transform="rotate(-90 206.8 131.2)">C1</text>
<text x="211.5" y="126.5" transform="rotate(-90 211.5 126.5)">16</text>
<text x="214" y="130.3">V+</text>
<text x="218.8" y="129.4">2</text>
<text x="198.6" y="134.8">4</text>
<text x="202.1" y="135.8">C2+</text>
<text x="202.1" y="132.1">C1-</text>
<text x="212.3" y="132.6" transform="rotate(-90 212.3 132.6)">VCC</text>
<text x="214.5" y="133.9">V-</text>
<text x="218.8" y="133">6</text>
<text x="21.1" y="142.3">VCC</text>
<text x="27.1" y="141.4">4</text>
<text x="198.6" y="142.2">5</text>
<text x="202.1" y="143.1">C2-</text>
<text x="21" y="147.8">GND</text>
<text x="21.3" y="145">Vout</text>
<text x="27.1" y="146.9">2</text>
<text x="27.1" y="144.1">3</text>
<text x="107.6" y="149.8">1</text>
<text x="107.6" y="148">2</text>
<text x="107.6" y="146.1">3</text>
<text x="107.6" y="144.3">4</text>
<text x="198.6" y="147.1">9</text>
<text x="202.1" y="148">R2OUT</text>
<text x="212.6" y="148">R2IN</text>
<text x="218.8" y="147.1">8</text>
<text x="197.8" y="150.8">10</text>
<text x="202.1" y="151.7">T2IN</text>
<text x="209.6" y="153.9" transform="rotate(-90 209.6 153.9)">GND</text>
<text x="211" y="151.7">T2OUT</text>
<text x="218.8" y="150.8">7</text>
<text x="208.7" y="158.3" transform="rotate(-90 208.7 158.3)">15</text>
</g>
<g font-size="1.7" fill="#f00">
<text x="28.2" y="162.6">GND</text>
<text x="35" y="162.4">GND</text>
</g>
</svg>
